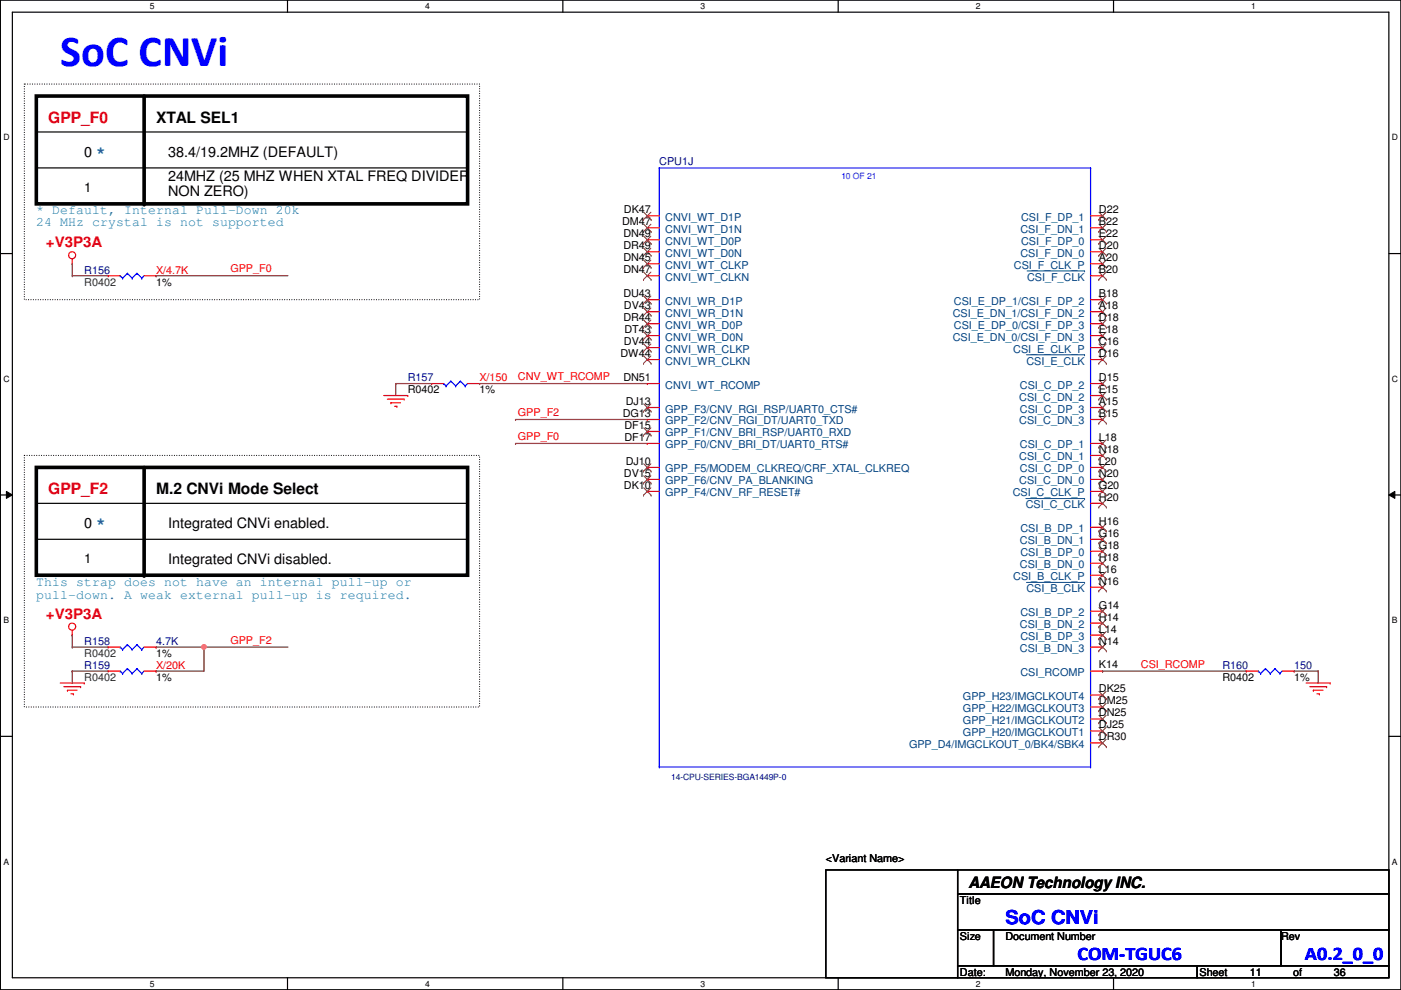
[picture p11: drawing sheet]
<svg xmlns="http://www.w3.org/2000/svg" width="297mm" height="210mm" viewBox="0 0 297 210" stroke-linecap="round" stroke-linejoin="round" font-family="sans-serif">
<path d="M.1 0h296.9v209.8h-296.9zM2.6 2.6h291.9v204.7h-291.9z" fill="none" stroke="#000" stroke-width=".25"/>
<g fill="#fff">
<path d="M31.8 .3h1v2h-1z"/>
<path d="M31.8 207.6h1v1.9h-1z"/>
</g>
<path d="M61 0v2.6M61 207.3v2.5" fill="none" stroke="#000" stroke-width=".25"/>
<g fill="#fff">
<path d="M90.1 .3h1v2h-1z"/>
<path d="M90.1 207.6h1v1.9h-1z"/>
</g>
<path d="M119.3 0v2.6M119.3 207.3v2.5" fill="none" stroke="#000" stroke-width=".25"/>
<g fill="#fff">
<path d="M148.5 .3h1v2h-1z"/>
<path d="M148.5 207.6h1v1.9h-1z"/>
</g>
<path d="M177.7 0v2.6M177.7 207.3v2.5" fill="none" stroke="#000" stroke-width=".25"/>
<g fill="#fff">
<path d="M206.9 .3h1v2h-1z"/>
<path d="M206.9 207.6h1v1.9h-1z"/>
</g>
<path d="M236.1 0v2.6M236.1 207.3v2.5" fill="none" stroke="#000" stroke-width=".25"/>
<g fill="#fff">
<path d="M265.3 .3h.9v2h-.9z"/>
<path d="M265.3 207.6h.9v1.9h-.9z"/>
<path d="M.7 28.2h1.3v1.9h-1.3z"/>
<path d="M295.1 28.2h1.3v1.9h-1.3z"/>
<path d="M.7 79.3h1.3v2h-1.3z"/>
<path d="M295.1 79.3h1.3v2h-1.3z"/>
</g>
<path d="M.1 53.8h2.5M294.5 53.8h2.5" fill="none" stroke="#000" stroke-width=".25"/>
<g fill="#fff">
<path d="M.7 130.5h1.2v2h-1.2z"/>
<path d="M295.1 130.5h1.2v2h-1.2z"/>
</g>
<path d="M.1 104.9h2.5M294.5 104.9h2.5" fill="none" stroke="#000" stroke-width=".25"/>
<path d="M1.4 104.2l1.2 .7-1.2 .8zM294.5 104.9l1.2-.7v1.5z" fill="#000"/>
<path d="M1.4 104.2l1.2 .7-1.2 .8zM294.5 104.9l1.2-.7v1.5z" fill="none" stroke="#000" stroke-width=".21"/>
<g fill="#fff">
<path d="M.7 181.7h1.2v2h-1.2z"/>
<path d="M295.1 181.7h1.2v2h-1.2z"/>
</g>
<g fill="none" stroke="#000" stroke-width=".25">
<path d="M7.7 35.6h91.4M7.7 28h91.4M99.1 35.6h.1M99.1 28h.1M7.7 114.3h91.4M7.7 106.7h91.4M99.1 114.3h.1M99.1 106.7h.1M.1 156.1h2.5M294.5 156.1h2.5M175.1 184.4h27.9v22.9h-27.9zM203 184.4h91.5v5.1h-91.5z"/>
<path d="M203 189.5h91.5v7.6h-91.5zM203 197.1h7.6v7.7h-7.6zM210.6 197.1h61v7.7h-61zM271.6 197.1h22.9v7.7h-22.9zM203 204.8h50.8v2.5h-50.8zM253.8 204.8h40.7v2.5h-40.7z"/>
</g>
<path d="M5.2 17.8h96.5v45.7h-96.5zM5.2 96.6h96.5v53.3h-96.5z" fill="none" stroke="#000" stroke-width=".25" stroke-dasharray="0 .5"/>
<path d="M7.7 20.4h91.4v22.8h-91.4zM30.6 20.4v22.8M7.7 99.1h91.4v22.9h-91.4zM30.6 99.1v22.9" fill="none" stroke="#000" stroke-width=".76"/>
<g fill="#000">
<circle cx="30.6" cy="43.2" r=".38"/>
<circle cx="30.6" cy="122" r=".38"/>
</g>
<g fill="none" stroke="#f00" stroke-width=".25">
<path d="M15.3 55.9h.1M15.3 54.9v1M22.9 58.5h.1M22.9 58.5h2.6M30.6 58.5h2.5M33.1 58.5h.1M137.2 53.4h.1M137.2 48.3h.1M137.2 50.8h.1M137.2 45.8h.1M137.2 58.5h.1M137.2 55.9h.1"/>
<path d="M137.2 58.5h2.6M137.2 53.4h2.6M137.2 48.3h2.6M137.2 55.9h2.6M137.2 50.8h2.6M137.2 45.8h2.6M231.2 58.5h2.6M231.2 53.4h2.6M231.2 48.3h2.6M231.2 55.9h2.6M231.2 50.8h2.6M231.2 45.8h2.6"/>
<path d="M233.8 55.9h.1M233.8 53.4h.1M233.8 50.8h.1M233.8 48.3h.1M233.8 45.8h.1M233.8 58.5h.1M137.2 76.2h.1M137.2 73.7h.1M137.2 71.2h.1M137.2 66.1h.1M137.2 68.6h.1M137.2 63.5h.1"/>
<path d="M137.2 76.2h2.6M137.2 73.7h2.6M137.2 71.2h2.6M137.2 66.1h2.6M137.2 63.5h2.6M137.2 68.6h2.6M231.2 76.2h2.6M231.2 73.7h2.6M231.2 71.2h2.6M231.2 66.1h2.6M231.2 63.5h2.6M231.2 68.6h2.6"/>
<path d="M233.8 71.2h.1M233.8 73.7h.1M233.8 76.2h.1M233.8 63.5h.1M233.8 66.1h.1M233.8 68.6h.1M81.4 83.9h5M82.1 84.6h3.6M82.9 85.4h.1M82.9 85.4h2M83.6 86.1h.6M84.2 86.1h.1"/>
<path d="M85.7 84.6h.1M86.4 83.9h.1M91.5 81.3h.1M91.5 81.3h2.6M99.1 81.3h2.6M101.7 81.3h.1M137.2 81.3h.1M137.2 94h.1M137.2 86.4h.1M137.2 91.5h.1M137.2 88.9h.1M137.2 99.1h.1"/>
<path d="M137.2 81.3h2.6M137.2 99.1h2.6M137.2 94h2.6M137.2 88.9h2.6M137.2 86.4h2.6M137.2 91.5h2.6M231.2 83.9h2.6M231.2 81.3h2.6M231.2 99.1h2.6M231.2 96.6h2.6M231.2 94h2.6M231.2 88.9h2.6"/>
<path d="M231.2 86.4h2.6M233.8 99.1h.1M233.8 96.6h.1M233.8 94h.1M233.8 88.9h.1M233.8 86.4h.1M233.8 83.9h.1M233.8 81.3h.1M137.2 101.6h.1M137.2 104.2h.1M137.2 101.6h2.6M137.2 104.2h2.6"/>
<path d="M231.2 101.6h2.6M231.2 106.7h2.6M231.2 119.4h2.6M231.2 116.9h2.6M231.2 114.3h2.6M231.2 111.8h2.6M231.2 104.2h2.6M233.8 101.6h.1M233.8 106.7h.1M233.8 119.4h.1M233.8 116.9h.1M233.8 114.3h.1"/>
<path d="M233.8 111.8h.1M233.8 104.2h.1M15.3 134.7h.1M15.3 133.6v1.1M22.9 137.2h.1M22.9 137.2h2.6M30.6 137.2h2.5M33.1 137.2h.1M231.2 124.5h2.6M231.2 122h2.6M231.2 137.2h2.6M231.2 134.7h2.6"/>
<path d="M231.2 132.1h2.6M231.2 129.6h2.6M233.8 124.5h.1M233.8 122h.1M233.8 137.2h.1M233.8 134.7h.1M233.8 132.1h.1M233.8 129.6h.1M12.8 144.8h5.1M13.5 145.6h3.6M14.3 146.3h.1M14.3 146.3h2"/>
<path d="M15.1 147.1h.5M15.6 147.1h.1M17.1 145.6h.1M17.9 144.8h.1M22.9 142.3h.1M22.9 142.3h2.6M30.6 142.3h2.5M33.1 142.3h.1M231.2 142.3h2.6M231.2 157.5h2.6M231.2 149.9h2.6M231.2 152.4h2.6"/>
<path d="M231.2 147.4h2.6M231.2 155h2.6M233.8 157.5h.1M233.8 149.9h.1M233.8 152.4h.1M233.8 147.4h.1M233.8 142.3h.1M233.8 155h.1M264.2 142.3h.1M264.2 142.3h2.6M271.9 142.3h2.5M274.4 142.3h.1"/>
<path d="M276.9 144.8h5.1M277.7 145.6h3.6M278.5 146.3h.1M278.5 146.3h2M279.2 147.1h.5M279.7 147.1h.1M281.3 145.6h.1M282 144.8h.1"/>
<circle cx="15.3" cy="54.1" r=".75"/>
<circle cx="15.3" cy="132.9" r=".75"/>
</g>
<g fill="none" stroke="#00f" stroke-width=".25">
<path d="M139.8 35.6h.1M139.8 35.6v127M139.8 35.6h91.4M231.2 35.6h.1M231.2 35.6v127M25.5 58.5h.1M25.5 58.5l.5 .5M26 59h.1M27 58h.1M27 58l-1 1M27 58l1 1M28 59h.1"/>
<path d="M29 58h.1M29 58l1.1 1M29 58l-1 1M30.1 59h.1M30.6 58.5l-.5 .5M94.1 81.3h.1M94.1 81.3l.5 .5M94.6 81.8h.1M95.6 80.8h.1M95.6 80.8l-1 1M95.6 80.8l1 1M96.6 81.8h.1"/>
<path d="M97.6 80.8h.1M97.6 80.8l1 1M97.6 80.8l-1 1M98.6 81.8h.1M99.1 81.3l-.5 .5M25.5 137.2h.1M25.5 137.2l.5 .5M26 137.7h.1M27 136.7h.1M27 136.7l-1 1M27 136.7l1 1M28 137.7h.1"/>
<path d="M29 136.7h.1M29 136.7l1.1 1M29 136.7l-1 1M30.1 137.7h.1M30.6 137.2l-.5 .5M25.5 142.3h.1M25.5 142.3l.5 .5M26 142.8h.1M27 141.8h.1M27 141.8l-1 1M27 141.8l1 1M28 142.8h.1"/>
<path d="M29 141.8h.1M29 141.8l1.1 1M29 141.8l-1 1M30.1 142.8h.1M30.6 142.3l-.5 .5M266.8 142.3h.1M266.8 142.3l.5 .5M267.3 142.8h.1M268.3 141.8h.1M268.3 141.8l-1 1M268.3 141.8l1 1M269.3 142.8h.1"/>
<path d="M270.3 141.8h.1M270.3 141.8l1.1 1M270.3 141.8l-1 1M271.4 142.8h.1M271.9 142.3l-.5 .5M139.8 162.6h.1M139.8 162.6h91.4M231.2 162.6h.1"/>
</g>
<g fill="none" stroke="#804000" stroke-width=".21">
<path d="M136.4 54.2h.1M136.4 49.1h.1M136.4 51.6h.1M136.4 46.6h.1M136.4 59.3h.1M136.4 56.7h.1M136.5 52.6l1.5 1.6M136.5 47.5l1.5 1.6M136.5 50.1l1.5 1.5M136.5 45l1.5 1.6M136.5 57.7l1.5 1.6M136.5 55.2l1.5 1.5"/>
<path d="M138 52.6l-1.6 1.6M138 47.5l-1.6 1.6M138 50.1l-1.6 1.5M138 45l-1.6 1.6M138 57.7l-1.6 1.6M138 55.2l-1.6 1.5M138 54.2h.1M138 49.1h.1M138 51.6h.1M138 46.6h.1M138 59.3h.1M138 56.7h.1"/>
<path d="M233 56.7h.1M233 54.2h.1M233 51.6h.1M233 49.1h.1M233 46.6h.1M233 59.3h.1M233 55.2l1.6 1.5M233 52.6l1.6 1.6M233 50.1l1.6 1.5M233 47.5l1.6 1.6M233 45l1.6 1.6M233 57.7l1.6 1.6"/>
<path d="M234.5 55.2l-1.5 1.5M234.5 52.6l-1.5 1.6M234.5 50.1l-1.5 1.5M234.5 47.5l-1.5 1.6M234.5 45l-1.5 1.6M234.5 57.7l-1.5 1.6M234.6 56.7h.1M234.6 54.2h.1M234.6 51.6h.1M234.6 49.1h.1M234.6 46.6h.1M234.6 59.3h.1"/>
<path d="M136.4 77h.1M136.4 74.5h.1M136.4 72h.1M136.4 66.9h.1M136.4 69.4h.1M136.4 64.3h.1M136.5 75.5l1.5 1.5M136.5 72.9l1.5 1.6M136.5 70.4l1.5 1.6M136.5 65.3l1.5 1.6M136.5 67.9l1.5 1.5M136.5 62.8l1.5 1.5"/>
<path d="M138 75.5l-1.6 1.5M138 72.9l-1.6 1.6M138 70.4l-1.6 1.6M138 65.3l-1.6 1.6M138 67.9l-1.6 1.5M138 62.8l-1.6 1.5M138 77h.1M138 74.5h.1M138 72h.1M138 66.9h.1M138 69.4h.1M138 64.3h.1"/>
<path d="M233 72h.1M233 74.5h.1M233 77h.1M233 64.3h.1M233 66.9h.1M233 69.4h.1M233 70.4l1.6 1.6M233 72.9l1.6 1.6M233 75.5l1.6 1.5M233 62.8l1.6 1.5M233 65.3l1.6 1.6M233 67.9l1.6 1.5"/>
<path d="M234.5 70.4l-1.5 1.6M234.5 72.9l-1.5 1.6M234.5 75.5l-1.5 1.5M234.5 62.8l-1.5 1.5M234.5 65.3l-1.5 1.6M234.5 67.9l-1.5 1.5M234.6 72h.1M234.6 74.5h.1M234.6 77h.1M234.6 64.3h.1M234.6 66.9h.1M234.6 69.4h.1"/>
<path d="M136.4 87.2h.1M136.4 92.3h.1M136.4 99.9h.1M136.5 85.6l1.5 1.6M136.5 90.7l1.5 1.6M136.5 98.3l1.5 1.6M138 85.6l-1.6 1.6M138 90.7l-1.6 1.6M138 98.3l-1.6 1.6M138 87.2h.1M138 92.3h.1M138 99.9h.1"/>
<path d="M233 99.9h.1M233 97.4h.1M233 94.8h.1M233 89.7h.1M233 87.2h.1M233 84.7h.1M233 82.1h.1M233 98.3l1.6 1.6M233 95.8l1.6 1.6M233 93.3l1.6 1.5M233 88.2l1.6 1.5M233 85.6l1.6 1.6"/>
<path d="M233 83.1l1.6 1.6M233 80.6l1.6 1.5M234.5 98.3l-1.5 1.6M234.5 95.8l-1.5 1.6M234.5 93.3l-1.5 1.5M234.5 88.2l-1.5 1.5M234.5 85.6l-1.5 1.6M234.5 83.1l-1.5 1.6M234.5 80.6l-1.5 1.5M234.6 99.9h.1M234.6 97.4h.1M234.6 94.8h.1"/>
<path d="M234.6 89.7h.1M234.6 87.2h.1M234.6 84.7h.1M234.6 82.1h.1M136.4 102.4h.1M136.4 105h.1M136.5 100.9l1.5 1.5M136.5 103.4l1.5 1.6M138 100.9l-1.6 1.5M138 103.4l-1.6 1.6M138 102.4h.1M138 105h.1"/>
<path d="M233 102.4h.1M233 107.5h.1M233 117.7h.1M233 115.1h.1M233 112.6h.1M233 105h.1M233 100.9l1.6 1.5M233 106l1.6 1.5M233 118.7l1.6 1.5M233 116.1l1.6 1.6M233 113.6l1.6 1.5M233 111l1.6 1.6"/>
<path d="M233 103.4l1.6 1.6M234.5 100.9l-1.5 1.5M234.5 106l-1.5 1.5M234.5 118.7l-1.5 1.5M234.5 116.1l-1.5 1.6M234.5 113.6l-1.5 1.5M234.5 111l-1.5 1.6M234.5 103.4l-1.5 1.6M234.6 102.4h.1M234.6 107.5h.1M234.6 117.7h.1M234.6 115.1h.1"/>
<path d="M234.6 112.6h.1M234.6 105h.1M233 125.3h.1M233 122.8h.1M233 138h.1M233 135.5h.1M233 132.9h.1M233 130.4h.1M233 120.2h.1M233 123.7l1.6 1.6M233 121.2l1.6 1.6M233 136.4l1.6 1.6"/>
<path d="M233 133.9l1.6 1.6M233 131.4l1.6 1.5M233 128.8l1.6 1.6M234.5 123.7l-1.5 1.6M234.5 121.2l-1.5 1.6M234.5 136.4l-1.5 1.6M234.5 133.9l-1.5 1.6M234.5 131.4l-1.5 1.5M234.5 128.8l-1.5 1.6M234.6 125.3h.1M234.6 122.8h.1M234.6 138h.1"/>
<path d="M234.6 135.5h.1M234.6 132.9h.1M234.6 130.4h.1M234.6 120.2h.1M233 158.3h.1M233 150.7h.1M233 153.2h.1M233 148.2h.1M233 155.8h.1M233 156.8l1.6 1.5M233 149.1l1.6 1.6M233 151.7l1.6 1.5"/>
<path d="M233 146.6l1.6 1.6M233 154.2l1.6 1.6M234.5 156.8l-1.5 1.5M234.5 149.1l-1.5 1.6M234.5 151.7l-1.5 1.5M234.5 146.6l-1.5 1.6M234.5 154.2l-1.5 1.6M234.6 158.3h.1M234.6 150.7h.1M234.6 153.2h.1M234.6 148.2h.1M234.6 155.8h.1"/>
</g>
<path d="M217.8 57.4h12.2M230 57.4h.1M217.6 75.2h12.4M230 75.2h.1M217.5 105.7h12.5M230 105.7h.1M217.6 123.5h12.4M230 123.5h.1" fill="none" stroke="#004080" stroke-width=".21"/>
<g fill="none" stroke="#800040" stroke-width=".25">
<path d="M15.3 58.5h.1M15.3 55.9h.1M15.3 58.5h7.6M15.3 55.9v2.6M33.1 58.5h.1M33.1 58.5h27.9M109.3 94h.1M109.3 88.9h.1M109.3 94h27.9M109.3 88.9h27.9M15.3 137.2h.1M15.3 134.7h.1"/>
<path d="M15.3 134.7v2.5M15.3 137.2h7.6M33.1 137.2h.1M33.1 137.2h10.2"/>
</g>
<circle cx="43.2" cy="137.2" r=".49" fill="#f0f"/>
<circle cx="43.2" cy="137.2" r=".49" fill="none" stroke="#f0f" stroke-width=".25"/>
<g fill="none" stroke="#800040" stroke-width=".25">
<path d="M83.9 81.3h.1M83.9 81.3h7.6M83.9 81.3v2.6M101.7 81.3h.1M101.7 81.3h35.5M43.3 137.2h.1M43.3 137.2v5.1h-10.2M43.3 137.2h17.7M15.3 142.3h.1M15.3 142.3h7.6M15.3 142.3v2.5M33.1 142.3h.1"/>
<path d="M233.8 142.3h.1M233.8 142.3h30.4M274.4 142.3h.1M274.4 142.3h5.1M279.5 142.3h.1M279.5 142.3v2.5"/>
</g>
<circle cx="43.2" cy="137.2" r=".49" fill="#f0f"/>
<circle cx="43.2" cy="137.2" r=".49" fill="none" stroke="#f0f" stroke-width=".25"/>
<text font-size="9.4" fill="#00f" x="12.8" y="14.1">SoC CNVi</text>
<g font-size="4.1" fill="#00f">
<text x="213.2" y="195.8">SoC CNVi</text>
<text x="228.4" y="203.5">COM-TGUC6</text>
<text x="276.7" y="203.5">A0.2_0_0</text>
</g>
<g font-size="3.3" fill="#f00">
<text x="10.2" y="26">GPP_F0</text>
<text x="10.2" y="104.7">GPP_F2</text>
</g>
<g font-size="3.3">
<text x="33.1" y="26">XTAL SEL1</text>
<text x="33.1" y="104.7">M.2 CNVi Mode Select</text>
<text x="205.3" y="188.3">AAEON Technology INC.</text>
</g>
<g font-size="3">
<text x="17.9" y="33.3">0 *</text>
<text x="35.6" y="33.3">38.4/19.2MHZ (DEFAULT)</text>
<text x="35.6" y="38.4">24MHZ (25 MHZ WHEN XTAL FREQ DIVIDER</text>
<text x="35.6" y="41.5">NON ZERO)</text>
<text x="17.9" y="112">0 *</text>
<text x="35.6" y="112">Integrated CNVi enabled.</text>
<text x="35.6" y="119.6">Integrated CNVi disabled.</text>
</g>
<g font-size="3" fill="#f00">
<text x="9.7" y="52.4">+V3P3A</text>
<text x="9.7" y="131.1">+V3P3A</text>
</g>
<g font-size="2.8">
<text x="17.9" y="40.7">1</text>
<text x="17.9" y="119.4">1</text>
</g>
<g font-size="2.8" fill="#0080c0">
<text x="7.7" y="45.5">* Default, Internal Pull-Down 20k</text>
<text x="7.7" y="48">24 MHz crystal is not supported</text>
<text x="7.7" y="124.2">This strap does not have an internal pull-up or</text>
<text x="7.7" y="127">pull-down. A weak external pull-up is required.</text>
</g>
<g font-size="2.3" fill="#000080">
<text x="139.8" y="34.9">CPU1J</text>
<text x="17.9" y="58">R156</text>
<text x="86.4" y="80.9">R157</text>
<text x="17.9" y="136.7">R158</text>
<text x="33.1" y="136.7">4.7K</text>
<text x="17.9" y="141.8">R159</text>
<text x="259.2" y="141.8">R160</text>
<text x="274.4" y="141.8">150</text>
</g>
<g font-size="2.3">
<text x="131.9" y="47.8">DM47</text>
<text x="132.3" y="45.2">DK47</text>
<text x="233" y="47.8">B22</text>
<text x="233" y="45.2">D22</text>
<text x="132.2" y="52.8">DR49</text>
<text x="132.2" y="50.3">DN49</text>
<text x="233" y="52.8">D20</text>
<text x="233" y="50.3">E22</text>
<text x="132.2" y="57.9">DN47</text>
<text x="132.2" y="55.4">DN45</text>
<text x="233" y="55.4">A20</text>
<text x="233" y="57.9">B20</text>
<text x="33.1" y="60.5">1%</text>
<text x="132.2" y="63">DU43</text>
<text x="132.3" y="65.5">DV43</text>
<text x="233" y="63">B18</text>
<text x="233" y="65.5">A18</text>
<text x="132.2" y="68.1">DR44</text>
<text x="132.4" y="70.6">DT43</text>
<text x="233" y="70.6">E18</text>
<text x="233" y="68.1">D18</text>
<text x="131.5" y="75.7">DW44</text>
<text x="132.3" y="73.2">DV44</text>
<text x="233" y="73.2">C16</text>
<text x="233" y="75.7">D16</text>
<text x="86.4" y="83.4">R0402</text>
<text x="101.7" y="83.4">1%</text>
<text x="132.2" y="80.8">DN51</text>
<text x="233" y="83.3">E15</text>
<text x="233" y="80.8">D15</text>
<text x="132" y="88.4">DG13</text>
<text x="132.7" y="85.9">DJ13</text>
<text x="233" y="88.4">B15</text>
<text x="233" y="85.9">A15</text>
<text x="132.4" y="93.5">DF17</text>
<text x="132.4" y="90.9">DF15</text>
<text x="233" y="93.5">L18</text>
<text x="132.3" y="101.1">DV15</text>
<text x="132.7" y="98.6">DJ10</text>
<text x="233" y="101.1">N20</text>
<text x="233" y="98.6">L20</text>
<text x="233" y="96">N18</text>
<text x="132.3" y="103.6">DK10</text>
<text x="233" y="106.2">H20</text>
<text x="233" y="103.6">G20</text>
<text x="233" y="113.8">G16</text>
<text x="233" y="111.3">H16</text>
<text x="233" y="118.9">H18</text>
<text x="233" y="116.3">G18</text>
<text x="233" y="124">N16</text>
<text x="233" y="121.4">L16</text>
<text x="233" y="131.6">H14</text>
<text x="233" y="129">G14</text>
<text x="233" y="136.7">N14</text>
<text x="233" y="134.1">L14</text>
<text x="33.1" y="139.3">1%</text>
<text x="233" y="141.7">K14</text>
<text x="33.1" y="144.4">1%</text>
<text x="233" y="149.4">DM25</text>
<text x="233" y="146.8">DK25</text>
<text x="259.2" y="144.4">R0402</text>
<text x="274.4" y="144.4">1%</text>
<text x="233" y="151.9">DN25</text>
<text x="233" y="154.4">DJ25</text>
<text x="233" y="157">DR30</text>
<text x="175.1" y="182.7">&lt;Variant Name&gt;</text>
<text x="203.5" y="191.6">Title</text>
<text x="203.5" y="199.2">Size</text>
<text x="213.2" y="199.2">Document Number</text>
<text x="271.6" y="199.2">Rev</text>
<text x="203.5" y="206.8">Date:</text>
<text x="213.2" y="206.8">Monday, November 23, 2020</text>
<text x="254.3" y="206.8">Sheet</text>
<text x="265" y="206.8">11</text>
<text x="274.1" y="206.8">of</text>
<text x="282.8" y="206.8">36</text>
</g>
<g font-size="2.3" fill="#004080">
<text x="141.1" y="46.8">CNVI_WT_D1P</text>
<text x="216.5" y="46.8">CSI_F_DP_1</text>
<text x="141.1" y="49.4">CNVI_WT_D1N</text>
<text x="141.1" y="51.9">CNVI_WT_D0P</text>
<text x="216.4" y="49.4">CSI_F_DN_1</text>
<text x="216.5" y="51.9">CSI_F_DP_0</text>
<text x="141.1" y="54.4">CNVI_WT_D0N</text>
<text x="141.1" y="59.5">CNVI_WT_CLKN</text>
<text x="141.1" y="57">CNVI_WT_CLKP</text>
<text x="215" y="57">CSI_F_CLK_P</text>
<text x="216.4" y="54.4">CSI_F_DN_0</text>
<text x="217.8" y="59.5">CSI_F_CLK</text>
<text x="141.1" y="64.6">CNVI_WR_D1P</text>
<text x="202.3" y="64.6">CSI_E_DP_1/CSI_F_DP_2</text>
<text x="141.1" y="67.1">CNVI_WR_D1N</text>
<text x="141.1" y="69.7">CNVI_WR_D0P</text>
<text x="202" y="67.1">CSI_E_DN_1/CSI_F_DN_2</text>
<text x="202.3" y="69.7">CSI_E_DP_0/CSI_F_DP_3</text>
<text x="141.1" y="77.3">CNVI_WR_CLKN</text>
<text x="141.1" y="74.8">CNVI_WR_CLKP</text>
<text x="141.1" y="72.2">CNVI_WR_D0N</text>
<text x="202" y="72.2">CSI_E_DN_0/CSI_F_DN_3</text>
<text x="214.8" y="74.8">CSI_E_CLK_P</text>
<text x="217.6" y="77.3">CSI_E_CLK</text>
<text x="141.1" y="82.4">CNVI_WT_RCOMP</text>
<text x="216.2" y="82.4">CSI_C_DP_2</text>
<text x="141.1" y="87.5">GPP_F3/CNV_RGI_RSP/UART0_CTS#</text>
<text x="216.1" y="84.9">CSI_C_DN_2</text>
<text x="216.2" y="87.5">CSI_C_DP_3</text>
<text x="141.1" y="95.1">GPP_F0/CNV_BRI_DT/UART0_RTS#</text>
<text x="141.1" y="92.5">GPP_F1/CNV_BRI_RSP/UART0_RXD</text>
<text x="141.1" y="90">GPP_F2/CNV_RGI_DT/UART0_TXD</text>
<text x="216.1" y="90">CSI_C_DN_3</text>
<text x="216.2" y="95.1">CSI_C_DP_1</text>
<text x="141.1" y="100.2">GPP_F5/MODEM_CLKREQ/CRF_XTAL_CLKREQ</text>
<text x="216.1" y="97.6">CSI_C_DN_1</text>
<text x="216.2" y="100.2">CSI_C_DP_0</text>
<text x="141.1" y="102.7">GPP_F6/CNV_PA_BLANKING</text>
<text x="141.1" y="105.2">GPP_F4/CNV_RF_RESET#</text>
<text x="214.7" y="105.2">CSI_C_CLK_P</text>
<text x="216.1" y="102.7">CSI_C_DN_0</text>
<text x="217.5" y="107.8">CSI_C_CLK</text>
<text x="216.4" y="112.9">CSI_B_DP_1</text>
<text x="216.2" y="115.4">CSI_B_DN_1</text>
<text x="216.4" y="117.9">CSI_B_DP_0</text>
<text x="214.8" y="123">CSI_B_CLK_P</text>
<text x="216.2" y="120.5">CSI_B_DN_0</text>
<text x="217.6" y="125.6">CSI_B_CLK</text>
<text x="216.4" y="130.6">CSI_B_DP_2</text>
<text x="216.2" y="133.2">CSI_B_DN_2</text>
<text x="216.4" y="135.7">CSI_B_DP_3</text>
<text x="216.2" y="138.3">CSI_B_DN_3</text>
<text x="216.4" y="143.3">CSI_RCOMP</text>
<text x="204.2" y="148.4">GPP_H23/IMGCLKOUT4</text>
<text x="204.2" y="151">GPP_H22/IMGCLKOUT3</text>
<text x="204.2" y="153.5">GPP_H21/IMGCLKOUT2</text>
<text x="192.7" y="158.6">GPP_D4/IMGCLKOUT_0/BK4/SBK4</text>
<text x="204.2" y="156">GPP_H20/IMGCLKOUT1</text>
</g>
<g font-size="2.3" fill="#f00">
<text x="33.1" y="58">X/4.7K</text>
<text x="48.8" y="57.7">GPP_F0</text>
<text x="101.7" y="80.9">X/150</text>
<text x="109.8" y="80.6">CNV_WT_RCOMP</text>
<text x="109.8" y="88.2">GPP_F2</text>
<text x="109.8" y="93.3">GPP_F0</text>
<text x="48.8" y="136.5">GPP_F2</text>
<text x="33.1" y="141.8">X/20K</text>
<text x="241.9" y="141.6">CSI_RCOMP</text>
</g>
<g font-size="2.3" fill="#008000">
<text x="17.9" y="60.5">R0402</text>
<text x="17.9" y="139.3">R0402</text>
<text x="17.9" y="144.4">R0402</text>
</g>
<g font-size="1.8">
<text x="31.8" y="1.9">5</text>
<text x="90.1" y="1.9">4</text>
<text x="148.5" y="1.9">3</text>
<text x="206.9" y="1.9">2</text>
<text x="265.3" y="1.9">1</text>
<text x=".7" y="29.8">D</text>
<text x="295.1" y="29.8">D</text>
<text x=".7" y="80.9">C</text>
<text x="295.1" y="80.9">C</text>
<text x=".7" y="132.1">B</text>
<text x="295.1" y="132.1">B</text>
<text x=".7" y="183.3">A</text>
<text x="295.1" y="183.3">A</text>
<text x="31.8" y="209.2">5</text>
<text x="90.1" y="209.2">4</text>
<text x="148.5" y="209.2">3</text>
<text x="206.9" y="209.2">2</text>
<text x="265.3" y="209.2">1</text>
</g>
<text font-size="1.8" fill="#00f" x="178.4" y="38">10 OF 21</text>
<text font-size="1.8" fill="#000080" x="142.3" y="165.5">14-CPU-SERIES-BGA1449P-0</text>
</svg>
